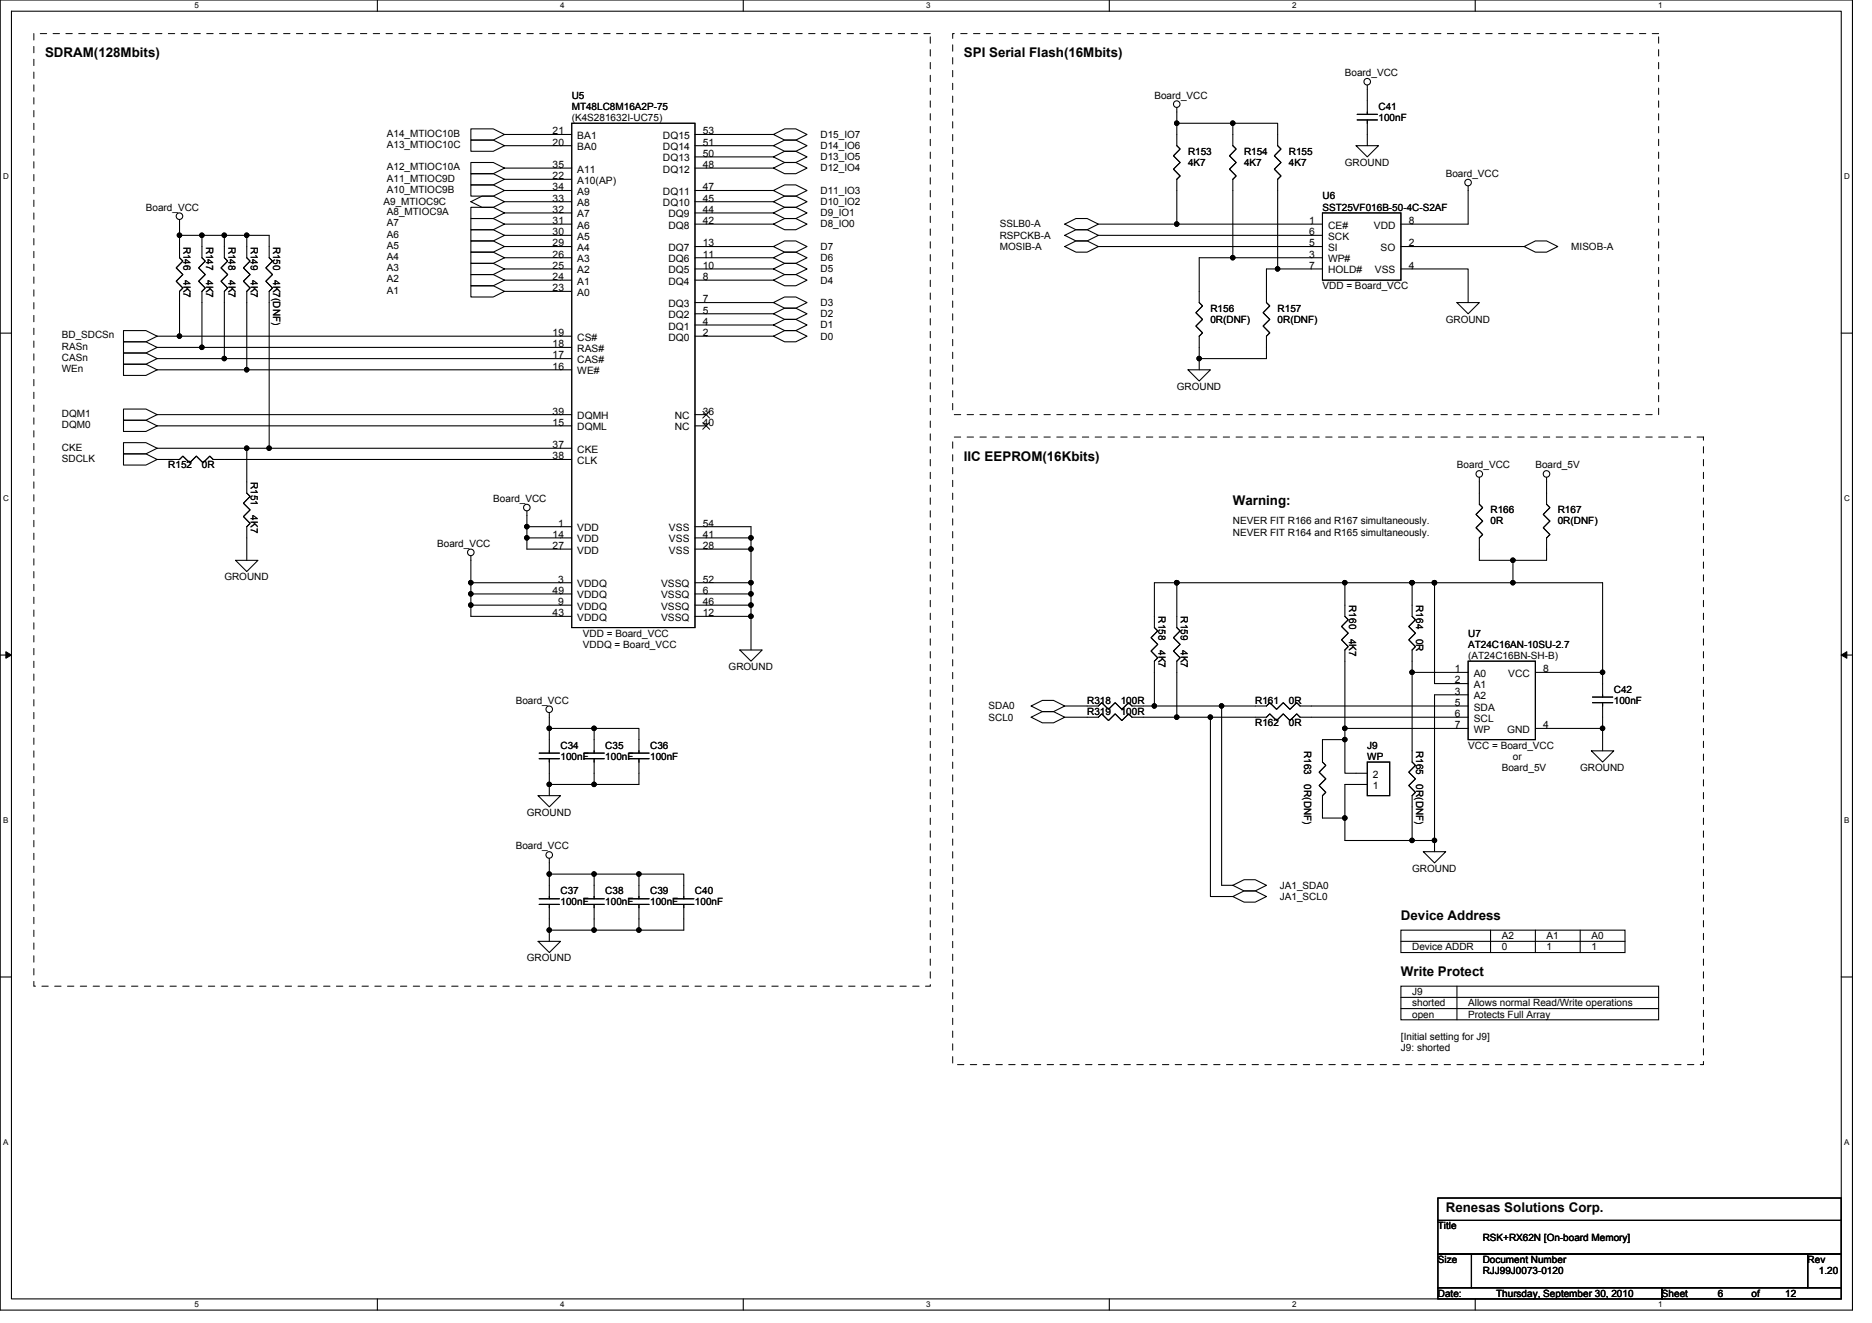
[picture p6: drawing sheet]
<svg xmlns="http://www.w3.org/2000/svg" width="297mm" height="210mm" viewBox="0 0 297 210" stroke-linecap="round" stroke-linejoin="round" font-family="sans-serif">
<path d="M0 0h293.9v207.9h-293.9zM1.8 1.8h290.4v204.3h-290.4z" fill="none" stroke="#000" stroke-width=".17"/>
<g fill="#fff">
<path d="M30.8 .2h.7v1.4h-.7z"/>
<path d="M30.8 206.3h.7v1.4h-.7z"/>
</g>
<path d="M59.9 0v1.8M59.9 206.1v1.8" fill="none" stroke="#000" stroke-width=".17"/>
<g fill="#fff">
<path d="M88.9 .2h.7v1.4h-.7z"/>
<path d="M88.9 206.3h.7v1.4h-.7z"/>
</g>
<path d="M117.9 0v1.8M117.9 206.1v1.8" fill="none" stroke="#000" stroke-width=".17"/>
<g fill="#fff">
<path d="M147 .2h.7v1.4h-.7z"/>
<path d="M147 206.3h.7v1.4h-.7z"/>
</g>
<path d="M176 0v1.8M176 206.1v1.8" fill="none" stroke="#000" stroke-width=".17"/>
<g fill="#fff">
<path d="M205 .2h.7v1.4h-.7z"/>
<path d="M205 206.3h.7v1.4h-.7z"/>
</g>
<path d="M234.1 0v1.8M234.1 206.1v1.8" fill="none" stroke="#000" stroke-width=".17"/>
<g fill="#fff">
<path d="M263.1 .2h.7v1.4h-.7z"/>
<path d="M263.1 206.3h.7v1.4h-.7z"/>
<path d="M.5 27.3h.9v1.4h-.9z"/>
<path d="M292.6 27.3h.9v1.4h-.9z"/>
<path d="M.5 78.4h.9v1.4h-.9z"/>
<path d="M292.6 78.4h.9v1.4h-.9z"/>
</g>
<path d="M0 52.9h1.8M292.2 52.9h1.7" fill="none" stroke="#000" stroke-width=".17"/>
<g fill="#fff">
<path d="M.5 129.5h.8v1.4h-.8z"/>
<path d="M292.6 129.5h.9v1.4h-.9z"/>
</g>
<path d="M0 103.9h1.8M292.2 103.9h1.7" fill="none" stroke="#000" stroke-width=".17"/>
<path d="M.9 103.4l.9 .5-.9 .5zM292.2 103.9l.8-.5v1z" fill="#000" stroke="#000" stroke-width=".16"/>
<g fill="#fff">
<path d="M.5 180.5h.8v1.4h-.8z"/>
<path d="M292.6 180.5h.9v1.4h-.9z"/>
</g>
<g fill="none" stroke="#000" stroke-width=".17">
<path d="M90.7 19.6h19.6v80h-19.6zM186.7 17.1v2.5M186.7 19.6h8.9M186.7 19.6v3.5l.6 .5-1.1 1.1 1.1 1.1-1.1 1 1.1 1.1-.6 .5v7.2M195.6 19.6h7.1v3.5l.6 .5-1.1 1.1 1.1 1.1-1.1 1 1.1 1.1-.6 .5v14.3h7.1M195.6 19.6v3.5l.5 .5-1 1.1 1 1.1-1 1 1 1.1-.5 .5v12.5h14.2M215.3 19h3.3M215.3 18.1h3.3M217 13.5v4.6M217 19v4.1M28.5 37.3v3.6l.5 .5-1 1.1 1 1.1-1 1 1 1.1-.5 .5v7.1M28.5 34.8v2.5"/>
<path d="M28.5 37.3h3.5M32 37.3v3.6l.6 .5-1.1 1.1 1.1 1.1-1.1 1 1.1 1.1-.6 .5v8.9M32 37.3h3.6M35.6 37.3v3.6l.5 .5-1 1.1 1 1.1-1 1 1 1.1-.5 .5v10.7M35.6 37.3h3.6M39.2 37.3v3.6l.5 .5-1.1 1.1 1.1 1.1-1.1 1 1.1 1.1-.5 .5v12.5M39.2 37.3h3.5v3.6l.5 .5-1 1.1 1 1.1-1 1 1 1.1-.5 .5v24.9M74.7 38.2h3.6l1.7 .9-1.7 .9h-3.6zM74.7 36.4h3.6l1.7 .9-1.7 .9h-3.6zM74.7 34.7h3.6l1.7 .9-1.7 .8h-3.6zM74.7 32.9h3.6l1.7 .9-1.7 .9h-3.6zM74.7 29.3h3.6l1.7 .9-1.7 .9h-3.6z"/>
<path d="M74.7 27.6h3.6l1.7 .8-1.7 .9h-3.6zM74.7 25.8h3.6l1.7 .9-1.7 .9h-3.6zM74.7 20.4h3.6l1.7 .9-1.7 .9h-3.6zM74.7 22.2h3.6l1.7 .9-1.7 .9h-3.6zM74.7 32l1.8-.9h1.8l1.7 .9-1.7 .9h-1.8zM80 21.3h10.7M80 23.1h10.7M80 26.7h10.7M80 28.4h10.7M80 30.2h10.7M80 32h10.7M80 33.8h10.7"/>
<path d="M80 35.6h10.7M80 37.3h10.7M80 39.1h10.7M110.3 21.3h12.4M110.3 23.1h12.4M110.3 24.9h12.4M110.3 26.7h12.4M110.3 30.2h12.4M110.3 32h12.4M110.3 33.8h12.4M110.3 35.6h12.4M110.3 39.1h12.4"/>
<path d="M122.7 39.1l1.8-.9h1.8l1.8 .9-1.8 .9h-1.8zM122.7 35.6l1.8-.9h1.8l1.8 .9-1.8 .8h-1.8zM122.7 33.8l1.8-.9h1.8l1.8 .9-1.8 .9h-1.8zM122.7 32l1.8-.9h1.8l1.8 .9-1.8 .9h-1.8zM122.7 30.2l1.8-.9h1.8l1.8 .9-1.8 .9h-1.8zM122.7 26.7l1.8-.9h1.8l1.8 .9-1.8 .9h-1.8zM122.7 24.9l1.8-.9h1.8l1.8 .9-1.8 .9h-1.8zM122.7 23.1l1.8-.9h1.8l1.8 .9-1.8 .9h-1.8zM122.7 21.3l1.8-.9h1.8l1.8 .9-1.8 .9h-1.8zM168.9 37.3l1.8-.9h1.8l1.8 .9-1.8 .9h-1.8zM168.9 35.6l1.8-.9h1.8l1.8 .9-1.8 .8h-1.8zM168.9 39.1l1.8-.9h1.8l1.8 .9-1.8 .9h-1.8z"/>
<path d="M174.3 35.6h12.4M174.3 37.3h35.5M174.3 39.1h35.5M186.7 35.6h23.1M209.8 33.8h12.5v10.6h-12.5zM215.2 23.1h3.5l-1.7 1.8zM222.3 39.1h19.5M233 29.5v6.1h-10.7M241.8 39.1l1.8-.9h1.8l1.8 .9-1.8 .9h-1.8zM19.6 52.5h3.6l1.7 .8-1.7 .9h-3.6zM19.6 54.2h3.6l1.7 .9-1.7 .9h-3.6zM19.6 56h3.6l1.7 .9-1.7 .9h-3.6z"/>
<path d="M19.6 57.8h3.6l1.7 .9-1.7 .9h-3.6zM24.9 58.7h14.3M24.9 55.1h7.1M24.9 56.9h10.7M24.9 53.3h3.6M39.2 58.7h51.5M74.7 43.6h3.6l1.7 .8-1.7 .9h-3.6zM74.7 41.8h3.6l1.7 .9-1.7 .9h-3.6zM74.7 40h3.6l1.7 .9-1.7 .9h-3.6zM74.7 45.3h3.6l1.7 .9-1.7 .9h-3.6zM80 40.9h10.7M80 42.7h10.7"/>
<path d="M80 44.4h10.7M80 46.2h10.7M90.7 56.9h-55.1M90.7 55.1h-58.7M90.7 53.3h-62.2M110.3 40.9h12.4M110.3 42.7h12.4M110.3 44.4l12.4 .1M110.3 48h12.4M110.3 49.8h12.4M122.7 51.6h-12.4M122.7 53.3h-12.4"/>
<path d="M122.7 53.3l1.8-.8h1.8l1.8 .8-1.8 .9h-1.8zM122.7 51.6l1.8-.9h1.8l1.8 .9-1.8 .9h-1.8zM122.7 49.8l1.8-.9h1.8l1.8 .9-1.8 .9h-1.8zM122.7 48l1.8-.9h1.8l1.8 .9-1.8 .9h-1.8zM122.7 44.4l1.8-.8h1.8l1.8 .8-1.8 .9h-1.8zM122.7 42.7l1.8-.9h1.8l1.8 .9-1.8 .9h-1.8zM122.7 40.9l1.8-.9h1.8l1.8 .9-1.8 .9h-1.8zM188.5 58.7h3.6l-1.8 1.8zM190.3 56.9v1.8M195.6 40.9h-5.3v7.1l.5 .5-1 1.1 1 1.1-1 1 1 1.1-.5 .5v3.6M202.7 42.7h-1.7v5.3l.5 .5-1.1 1.1 1.1 1.1-1.1 1 1.1 1.1-.5 .5v3.6h-10.7M222.3 42.7h10.7v5.3"/>
<path d="M231.2 48h3.5l-1.7 1.8zM19.6 66.7h3.6l1.7 .9-1.7 .9h-3.6zM19.6 72h3.6l1.7 .9-1.7 .9h-3.6zM19.6 70.2h3.6l1.7 .9-1.7 .9h-3.6zM19.6 64.9h3.6l1.7 .9-1.7 .9h-3.6zM24.9 71.1h14.3v7.1l.5 .6-1.1 1 1.1 1.1-1.1 1.1 1.1 1-.5 .6v5.3M24.9 72.9h3.6l.5-.5 1.1 1 1.1-1 1 1 1.1-1 .5 .5h56.9M24.9 65.8h65.8M24.9 67.6h65.8M39.2 71.1h3.5M42.7 71.1h48M110.3 65.8h1.8"/>
<path d="M110.3 67.6h1.8M234.7 75.7v4.3l.6 .5-1.1 1.1 1.1 1.1-1.1 1 1.1 1.1-.6 .5v3.6h5.4M245.4 75.7v4.3l.5 .5-1 1.1 1 1.1-1 1 1 1.1-.5 .5v3.6h-5.3M37.4 88.9h3.5l-1.7 1.8zM74.7 92.5h16M74.7 94.2h16M74.7 96h16M74.7 92.5v1.7M74.7 96v1.8h16M74.7 94.2v1.8M74.7 88.2v4.3M83.6 83.6h7.1"/>
<path d="M83.6 85.3h7.1M83.6 81.1v2.5M83.6 85.3v1.8h7.1M83.6 83.6v1.7M110.3 83.6h8.9v1.7M110.3 85.3h8.9M110.3 92.5h8.9M110.3 94.2h8.9M110.3 96h8.9M110.3 97.8h8.9M119.2 87.1h-8.9M119.2 85.3v1.8"/>
<path d="M119.2 87.1v5.4M119.2 92.5v1.7M119.2 94.2v1.8M119.2 96v1.8M119.2 97.8v5.3M186.7 92.5v7.1l.6 .5-1.1 1.1 1.1 1-1.1 1.1 1.1 1.1-.6 .5v8.9M186.7 92.5h26.7M186.7 92.5h-3.5v7.1l.5 .5-1.1 1.1 1.1 1-1.1 1.1 1.1 1.1-.5 .5v7.1M213.4 92.5h10.7v5.3l.5 .5-1.1 1.1 1.1 1.1-1.1 1 1.1 1.1-.5 .5v3.6h8.9M213.4 92.5v5.3l.5 .5-1 1.1 1 1.1-1 1 1 1.1-.5 .5v12.5h19.6M224.1 92.5h3.5M227.6 92.5h12.5"/>
<path d="M227.6 92.5v16h5.4M240.1 88.9v3.6M240.1 92.5h14.2v14.2M85.6 119.5h3.2M87.2 115.6v3.9M87.2 115.6h7.1M87.2 113.1v2.5M92.7 119.5h3.2M94.3 115.6v3.9M94.3 115.6h7.1v3.9M99.8 119.5h3.2M117.4 103.1h3.5l-1.7 1.8z"/>
<path d="M163.6 112l1.8-.9h1.8l1.7 .9-1.7 .9h-1.8zM163.6 113.8l1.8-.9h1.8l1.7 .9-1.7 .9h-1.8zM168.9 113.8h5.4l.5-.5 1.1 1 1.1-1 1 1 1.1-1 .5 .5h7.1M168.9 112h5.4l.5-.5 1.1 1 1.1-1 1 1 1.1-1 .5 .5h3.6M183.2 112h10.6v28.5M186.7 113.8h5.4M192.1 113.8v28.4h3.5M192.1 113.8h8.9l.5-.5 1.1 1 1-1 1.1 1 1.1-1 .5 .5h26.7M193.8 112h7.2l.5-.5 1.1 1 1-1 1.1 1 1.1-1 .5 .5h26.7M213.4 117.3v5.4h3.6M213.4 117.3h-3.6v3.6l.6 .5-1.1 1.1 1.1 1.1-1.1 1 1.1 1.1-.6 .5v3.6h3.6M213.4 115.6v1.7"/>
<path d="M224.1 106.7v14.2l.5 .5-1.1 1.1 1.1 1.1-1.1 1 1.1 1.1-.5 .5v7.1M233 104.9h10.6v12.4h-10.6zM233 110.2h-5.4v23.1M243.6 106.7h10.7M243.6 115.6h10.7M252.5 119.1h3.6l-1.8 1.8zM252.7 111.5h3.2M252.7 110.6h3.2M254.3 115.6v3.5M254.3 111.5v4.1M254.3 106.7v3.9M85.4 126.2h3.5l-1.7 1.8z"/>
<path d="M85.6 120.4h3.2M87.2 124.5v1.7M87.2 124.5h7.1M87.2 138.7h7.1M87.2 120.4v4.1M87.2 136.2v2.5M87.2 138.7v3.9M92.7 120.4h3.2M94.3 120.4v4.1M94.3 138.7v3.9M94.3 138.7h7.1v3.9M99.8 120.4h3.2"/>
<path d="M101.4 120.4v4.1h-7.1M101.4 138.7h7.1v3.9M213.4 129.8v3.5h10.7M217 120.9h3.5v5.3h-3.5zM217 124.5h-3.6v5.3M224.1 133.3h3.5M225.8 135.1h3.6l-1.8 1.8zM227.6 133.3v1.8M0 155h1.8M85.4 149.4h3.5l-1.7 1.7zM85.6 143.5h3.2M85.6 142.6h3.2"/>
<path d="M87.2 147.6h7.1M87.2 143.5v4.1M87.2 147.6v1.8M92.7 143.5h3.2M92.7 142.6h3.2M94.3 143.5v4.1M94.3 147.6h7.1M99.8 143.5h3.2M99.8 142.6h3.2M101.4 143.5v4.1M106.9 143.5h3.2M106.9 142.6h3.2"/>
<path d="M108.5 143.5v4.1h-7.1M193.8 140.5h1.8M195.6 140.5l1.8-.9h1.8l1.8 .9-1.8 .9h-1.8zM195.6 142.2l1.8-.8h1.8l1.8 .8-1.8 .9h-1.8zM222.3 149.4h35.5M222.3 158.2h40.9M222.3 147.6h35.5v3.5h-35.5zM222.3 156.5h40.9v5.3h-40.9zM231.2 156.5v5.3M236.5 147.6v3.5M243.6 147.6v3.5M250.7 147.6v3.5"/>
<path d="M292.2 155h1.7M222.3 160h40.9M228.2 190.1h64v3.5h-64zM228.2 193.6h64v5.4h-64zM228.2 199h5.3v5.3h-5.3zM233.5 199h53.3v5.3h-53.3zM286.8 199h5.4v5.3h-5.4zM228.2 204.3h35.5v1.8h-35.5zM263.7 204.3h28.5v1.8h-28.5z"/>
<circle cx="186.7" cy="16.5" r=".52"/>
<circle cx="216.9" cy="13" r=".52"/>
<circle cx="28.5" cy="34.3" r=".52"/>
<circle cx="232.9" cy="29" r=".52"/>
<circle cx="234.7" cy="75.2" r=".52"/>
<circle cx="245.4" cy="75.2" r=".52"/>
<circle cx="74.7" cy="87.6" r=".52"/>
<circle cx="83.6" cy="80.5" r=".52"/>
<circle cx="87.1" cy="112.5" r=".52"/>
<circle cx="87.1" cy="135.6" r=".52"/>
</g>
<g fill="#000" stroke="#000" stroke-width=".17">
<circle cx="186.7" cy="19.5" r=".35"/>
<circle cx="195.6" cy="19.5" r=".35"/>
<circle cx="28.5" cy="37.3" r=".35"/>
<circle cx="32" cy="37.3" r=".35"/>
<circle cx="35.6" cy="37.3" r=".35"/>
<circle cx="39.1" cy="37.3" r=".35"/>
<circle cx="186.7" cy="35.5" r=".35"/>
<circle cx="28.5" cy="53.3" r=".35"/>
<circle cx="32" cy="55.1" r=".35"/>
<circle cx="35.6" cy="56.9" r=".35"/>
<circle cx="39.1" cy="58.7" r=".35"/>
<circle cx="190.3" cy="56.9" r=".35"/>
<circle cx="195.6" cy="40.9" r=".35"/>
<circle cx="202.7" cy="42.7" r=".35"/>
<circle cx="39.1" cy="71.1" r=".35"/>
<circle cx="42.7" cy="71.1" r=".35"/>
<circle cx="74.7" cy="92.4" r=".35"/>
<circle cx="74.7" cy="96" r=".35"/>
<circle cx="74.7" cy="94.2" r=".35"/>
<circle cx="83.6" cy="85.3" r=".35"/>
<circle cx="83.6" cy="83.6" r=".35"/>
<circle cx="119.2" cy="87.1" r=".35"/>
<circle cx="119.2" cy="92.4" r=".35"/>
<circle cx="119.2" cy="85.3" r=".35"/>
<circle cx="119.2" cy="96" r=".35"/>
<circle cx="119.2" cy="97.8" r=".35"/>
<circle cx="119.2" cy="94.2" r=".35"/>
<circle cx="186.7" cy="92.4" r=".35"/>
<circle cx="213.4" cy="92.4" r=".35"/>
<circle cx="224.1" cy="92.4" r=".35"/>
<circle cx="227.6" cy="92.4" r=".35"/>
<circle cx="240.1" cy="88.9" r=".35"/>
<circle cx="240.1" cy="92.4" r=".35"/>
<circle cx="87.1" cy="115.6" r=".35"/>
<circle cx="94.3" cy="115.6" r=".35"/>
<circle cx="183.2" cy="112" r=".35"/>
<circle cx="186.7" cy="113.8" r=".35"/>
<circle cx="192.1" cy="113.8" r=".35"/>
<circle cx="193.8" cy="112" r=".35"/>
<circle cx="213.4" cy="115.6" r=".35"/>
<circle cx="213.4" cy="117.3" r=".35"/>
<circle cx="224.1" cy="106.7" r=".35"/>
<circle cx="254.3" cy="106.7" r=".35"/>
<circle cx="254.3" cy="115.6" r=".35"/>
<circle cx="87.1" cy="138.7" r=".35"/>
<circle cx="87.1" cy="124.4" r=".35"/>
<circle cx="94.3" cy="124.4" r=".35"/>
<circle cx="94.3" cy="138.7" r=".35"/>
<circle cx="101.4" cy="138.7" r=".35"/>
<circle cx="213.4" cy="129.8" r=".35"/>
<circle cx="224.1" cy="133.3" r=".35"/>
<circle cx="227.6" cy="133.3" r=".35"/>
<circle cx="87.1" cy="147.6" r=".35"/>
<circle cx="94.3" cy="147.6" r=".35"/>
<circle cx="101.4" cy="147.6" r=".35"/>
</g>
<path d="M5.4 5.3h142.2v151.2h-142.2zM151.2 5.3h112v60.5h-112zM151.2 69.3h119.1v99.6h-119.1z" fill="none" stroke="#000" stroke-width=".16" stroke-dasharray="1 1 1 1 1 1 1 1"/>
<path d="M111.5 65.3l1.1 1M111.5 67l1.1 1.1M112.6 65.3l-1.1 1M112.6 67l-1.1 1.1" fill="none" stroke="#000" stroke-width=".16"/>
<g font-size="2.1">
<text x="7.2" y="9.1">SDRAM(128Mbits)</text>
<text x="152.9" y="9.1">SPI Serial Flash(16Mbits)</text>
<text x="152.9" y="73.1">IIC EEPROM(16Kbits)</text>
<text x="195.6" y="80.2">Warning:</text>
<text x="222.3" y="146">Device Address</text>
<text x="222.3" y="154.9">Write Protect</text>
<text x="229.4" y="192.2">Renesas Solutions Corp.</text>
</g>
<g font-size="1.6">
<text x="90.7" y="15.6">U5</text>
<text x="90.7" y="17.4">MT48LC8M16A2P-75</text>
<text x="183.2" y="15.6">Board_VCC</text>
<text x="213.4" y="12.1">Board_VCC</text>
<text x="218.7" y="17.4">C41</text>
<text x="61.4" y="21.7">A14_MTIOC10B</text>
<text x="61.4" y="23.5">A13_MTIOC10C</text>
<text x="87.7" y="23.1">20</text>
<text x="87.7" y="21.3">21</text>
<text x="90.7" y="19.2">(K4S281632I-UC75)</text>
<text x="91.6" y="23.8">BA0</text>
<text x="91.6" y="22.1">BA1</text>
<text x="105.2" y="23.8">DQ14</text>
<text x="105.2" y="22.1">DQ15</text>
<text x="111.5" y="23.1">51</text>
<text x="111.5" y="21.3">53</text>
<text x="130.2" y="23.6">D14_IO6</text>
<text x="130.2" y="21.9">D15_IO7</text>
<text x="218.7" y="19.2">100nF</text>
<text x="61.4" y="28.8">A11_MTIOC9D</text>
<text x="61.4" y="27">A12_MTIOC10A</text>
<text x="87.7" y="26.6">35</text>
<text x="87.7" y="28.4">22</text>
<text x="91.6" y="27.4">A11</text>
<text x="91.6" y="29.2">A10(AP)</text>
<text x="105.2" y="27.4">DQ12</text>
<text x="105.2" y="25.6">DQ13</text>
<text x="111.5" y="26.6">48</text>
<text x="111.5" y="24.9">50</text>
<text x="130.2" y="27.2">D12_IO4</text>
<text x="130.2" y="25.4">D13_IO5</text>
<text x="188.5" y="24.5">R153</text>
<text x="188.5" y="26.3">4K7</text>
<text x="197.4" y="24.5">R154</text>
<text x="197.4" y="26.3">4K7</text>
<text x="204.5" y="24.5">R155</text>
<text x="204.5" y="26.3">4K7</text>
<text x="213.4" y="26.3">GROUND</text>
<text x="229.4" y="28.1">Board_VCC</text>
<text x="23.2" y="33.4">Board_VCC</text>
<text x="60.9" y="32.5">A9_MTIOC9C</text>
<text x="61.4" y="35.9">A7</text>
<text x="61.4" y="34.1">A8_MTIOC9A</text>
<text x="61.4" y="30.6">A10_MTIOC9B</text>
<text x="87.7" y="35.5">31</text>
<text x="87.7" y="33.8">32</text>
<text x="87.7" y="32">33</text>
<text x="87.7" y="30.2">34</text>
<text x="91.6" y="34.5">A7</text>
<text x="91.6" y="32.7">A8</text>
<text x="91.6" y="30.9">A9</text>
<text x="105.2" y="32.7">DQ10</text>
<text x="105.2" y="30.9">DQ11</text>
<text x="106.1" y="34.5">DQ9</text>
<text x="111.5" y="35.5">42</text>
<text x="111.5" y="33.8">44</text>
<text x="111.5" y="32">45</text>
<text x="111.5" y="30.2">47</text>
<text x="130.2" y="34.3">D9_IO1</text>
<text x="130.2" y="32.5">D10_IO2</text>
<text x="130.2" y="30.8">D11_IO3</text>
<text x="207.7" y="35.5">1</text>
<text x="209.8" y="31.6">U6</text>
<text x="209.8" y="33.4">SST25VF016B-50-4C-S2AF</text>
<text x="223.5" y="35.5">8</text>
<text x="29.1" y="39.1" transform="rotate(90 29.1 39.1)">R146</text>
<text x="32.7" y="39.1" transform="rotate(90 32.7 39.1)">R147</text>
<text x="36.3" y="39.1" transform="rotate(90 36.3 39.1)">R148</text>
<text x="39.8" y="39.1" transform="rotate(90 39.8 39.1)">R149</text>
<text x="43.4" y="39.1" transform="rotate(90 43.4 39.1)">R150</text>
<text x="61.4" y="41.3">A4</text>
<text x="61.4" y="39.5">A5</text>
<text x="61.4" y="37.7">A6</text>
<text x="87.7" y="40.9">26</text>
<text x="87.7" y="39.1">29</text>
<text x="87.7" y="37.3">30</text>
<text x="91.6" y="41.6">A3</text>
<text x="91.6" y="39.8">A4</text>
<text x="91.6" y="38.1">A5</text>
<text x="91.6" y="36.3">A6</text>
<text x="106.1" y="41.6">DQ6</text>
<text x="106.1" y="39.8">DQ7</text>
<text x="106.1" y="36.3">DQ8</text>
<text x="111.5" y="40.9">11</text>
<text x="111.5" y="39.1">13</text>
<text x="130.2" y="41.4">D6</text>
<text x="130.2" y="39.6">D7</text>
<text x="130.2" y="36.1">D8_IO0</text>
<text x="158.6" y="37.9">RSPCKB-A</text>
<text x="158.6" y="36.1">SSLB0-A</text>
<text x="158.6" y="39.6">MOSIB-A</text>
<text x="207.7" y="40.9">3</text>
<text x="207.7" y="39.1">5</text>
<text x="207.7" y="37.3">6</text>
<text x="210.7" y="36.3">CE#</text>
<text x="210.7" y="41.6">WP#</text>
<text x="210.7" y="39.8">SI</text>
<text x="210.7" y="38.1">SCK</text>
<text x="218" y="36.3">VDD</text>
<text x="219.1" y="39.8">SO</text>
<text x="223.5" y="39.1">2</text>
<text x="249.3" y="39.6">MISOB-A</text>
<text x="29.1" y="44.4" transform="rotate(90 29.1 44.4)">4K7</text>
<text x="32.7" y="44.4" transform="rotate(90 32.7 44.4)">4K7</text>
<text x="36.3" y="44.4" transform="rotate(90 36.3 44.4)">4K7</text>
<text x="39.8" y="44.4" transform="rotate(90 39.8 44.4)">4K7</text>
<text x="43.4" y="44.4" transform="rotate(90 43.4 44.4)">4K7(DNF)</text>
<text x="61.4" y="44.8">A2</text>
<text x="61.4" y="43">A3</text>
<text x="61.4" y="46.6">A1</text>
<text x="87.7" y="46.2">23</text>
<text x="87.7" y="44.4">24</text>
<text x="87.7" y="42.7">25</text>
<text x="91.6" y="46.9">A0</text>
<text x="91.6" y="45.2">A1</text>
<text x="91.6" y="43.4">A2</text>
<text x="106.1" y="45.2">DQ4</text>
<text x="106.1" y="43.4">DQ5</text>
<text x="111.5" y="48">7</text>
<text x="111.5" y="44.4">8</text>
<text x="111.5" y="42.7">10</text>
<text x="130.2" y="45">D4</text>
<text x="130.2" y="43.2">D5</text>
<text x="207.7" y="42.7">7</text>
<text x="209.8" y="45.9">VDD = Board_VCC</text>
<text x="210.7" y="43.4">HOLD#</text>
<text x="218.2" y="43.4">VSS</text>
<text x="223.5" y="42.7">4</text>
<text x="9.8" y="53.7">BD_SDCSn</text>
<text x="87.7" y="53.3">19</text>
<text x="106.1" y="52.3">DQ1</text>
<text x="106.1" y="50.5">DQ2</text>
<text x="106.1" y="48.7">DQ3</text>
<text x="111.5" y="53.3">2</text>
<text x="111.5" y="51.5">4</text>
<text x="111.5" y="49.8">5</text>
<text x="130.2" y="53.9">D0</text>
<text x="130.2" y="52.1">D1</text>
<text x="130.2" y="50.3">D2</text>
<text x="130.2" y="48.5">D3</text>
<text x="192.1" y="49.4">R156</text>
<text x="192.1" y="51.2">0R(DNF)</text>
<text x="202.7" y="49.4">R157</text>
<text x="202.7" y="51.2">0R(DNF)</text>
<text x="229.4" y="51.2">GROUND</text>
<text x="9.8" y="55.5">RASn</text>
<text x="9.8" y="57.3">CASn</text>
<text x="9.8" y="59">WEn</text>
<text x="87.7" y="58.7">16</text>
<text x="87.7" y="56.9">17</text>
<text x="87.7" y="55.1">18</text>
<text x="91.6" y="59.4">WE#</text>
<text x="91.6" y="57.6">CAS#</text>
<text x="91.6" y="55.8">RAS#</text>
<text x="91.6" y="54.1">CS#</text>
<text x="106.1" y="54.1">DQ0</text>
<text x="87.7" y="65.8">39</text>
<text x="111.5" y="65.8">36</text>
<text x="186.7" y="61.9">GROUND</text>
<text x="9.8" y="66.1">DQM1</text>
<text x="9.8" y="67.9">DQM0</text>
<text x="9.8" y="71.5">CKE</text>
<text x="87.7" y="67.5">15</text>
<text x="87.7" y="71.1">37</text>
<text x="91.6" y="68.3">DQML</text>
<text x="91.6" y="71.8">CKE</text>
<text x="91.6" y="66.5">DQMH</text>
<text x="107.1" y="66.5">NC</text>
<text x="107.1" y="68.3">NC</text>
<text x="111.5" y="67.5">40</text>
<text x="9.8" y="73.3">SDCLK</text>
<text x="26.7" y="74.3">R152</text>
<text x="32" y="74.3">0R</text>
<text x="39.8" y="76.5" transform="rotate(90 39.8 76.5)">R151</text>
<text x="87.7" y="72.9">38</text>
<text x="91.6" y="73.6">CLK</text>
<text x="231.2" y="74.3">Board_VCC</text>
<text x="243.6" y="74.3">Board_5V</text>
<text x="39.8" y="81.8" transform="rotate(90 39.8 81.8)">4K7</text>
<text x="78.3" y="79.7">Board_VCC</text>
<text x="88.6" y="83.5">1</text>
<text x="111.5" y="83.5">54</text>
<text x="195.6" y="83.2">NEVER FIT R166 and R167 simultaneously.</text>
<text x="236.5" y="81.4">R166</text>
<text x="236.5" y="83.2">0R</text>
<text x="247.2" y="81.4">R167</text>
<text x="247.2" y="83.2">0R(DNF)</text>
<text x="69.4" y="86.8">Board_VCC</text>
<text x="87.7" y="85.3">14</text>
<text x="87.7" y="87.1">27</text>
<text x="91.6" y="84.3">VDD</text>
<text x="91.6" y="86.1">VDD</text>
<text x="91.6" y="87.8">VDD</text>
<text x="106.1" y="87.8">VSS</text>
<text x="106.1" y="86.1">VSS</text>
<text x="106.1" y="84.3">VSS</text>
<text x="111.5" y="87.1">28</text>
<text x="111.5" y="85.3">41</text>
<text x="195.6" y="85">NEVER FIT R164 and R165 simultaneously.</text>
<text x="35.6" y="92.1">GROUND</text>
<text x="87.7" y="94.2">49</text>
<text x="88.6" y="92.4">3</text>
<text x="88.6" y="96">9</text>
<text x="91.6" y="93.2">VDDQ</text>
<text x="91.6" y="95">VDDQ</text>
<text x="104.9" y="95">VSSQ</text>
<text x="104.9" y="93.2">VSSQ</text>
<text x="111.5" y="96">46</text>
<text x="111.5" y="94.2">6</text>
<text x="111.5" y="92.4">52</text>
<text x="87.7" y="97.8">43</text>
<text x="91.6" y="96.7">VDDQ</text>
<text x="91.6" y="98.5">VDDQ</text>
<text x="92.5" y="101">VDD = Board_VCC</text>
<text x="104.9" y="98.5">VSSQ</text>
<text x="104.9" y="96.7">VSSQ</text>
<text x="111.5" y="97.8">12</text>
<text x="183.8" y="97.8" transform="rotate(90 183.8 97.8)">R158</text>
<text x="187.4" y="97.8" transform="rotate(90 187.4 97.8)">R159</text>
<text x="214.1" y="96" transform="rotate(90 214.1 96)">R160</text>
<text x="214.1" y="101.3" transform="rotate(90 214.1 101.3)">4K7</text>
<text x="224.7" y="96" transform="rotate(90 224.7 96)">R164</text>
<text x="224.7" y="101.3" transform="rotate(90 224.7 101.3)">0R</text>
<text x="233" y="101">U7</text>
<text x="92.5" y="102.8">VDDQ = Board_VCC</text>
<text x="115.6" y="106.3">GROUND</text>
<text x="183.8" y="103.1" transform="rotate(90 183.8 103.1)">4K7</text>
<text x="187.4" y="103.1" transform="rotate(90 187.4 103.1)">4K7</text>
<text x="230.8" y="106.7">1</text>
<text x="233" y="104.5">(AT24C16BN-SH-B)</text>
<text x="233" y="102.8">AT24C16AN-10SU-2.7</text>
<text x="233.8" y="107.4">A0</text>
<text x="239.3" y="107.4">VCC</text>
<text x="244.9" y="106.7">8</text>
<text x="81.8" y="111.7">Board_VCC</text>
<text x="156.9" y="112.5">SDA0</text>
<text x="172.5" y="111.7">R318</text>
<text x="172.5" y="113.4">R319</text>
<text x="177.8" y="111.7">100R</text>
<text x="177.8" y="113.4">100R</text>
<text x="199.2" y="111.7">R161</text>
<text x="204.5" y="111.7">0R</text>
<text x="230.8" y="108.4">2</text>
<text x="230.8" y="110.2">3</text>
<text x="230.8" y="112">5</text>
<text x="230.8" y="113.8">6</text>
<text x="233.8" y="109.2">A1</text>
<text x="233.8" y="111">A2</text>
<text x="233.8" y="112.7">SDA</text>
<text x="256.1" y="109.9">C42</text>
<text x="256.1" y="111.7">100nF</text>
<text x="88.9" y="118.8">C34</text>
<text x="96.1" y="118.8">C35</text>
<text x="103.2" y="118.8">C36</text>
<text x="156.9" y="114.3">SCL0</text>
<text x="199.2" y="115.2">R162</text>
<text x="204.5" y="115.2">0R</text>
<text x="206.9" y="119.1" transform="rotate(90 206.9 119.1)">R163</text>
<text x="217" y="118.8">J9</text>
<text x="224.7" y="119.1" transform="rotate(90 224.7 119.1)">R165</text>
<text x="230.8" y="115.5">7</text>
<text x="233" y="118.8">VCC = Board_VCC</text>
<text x="233.8" y="114.5">SCL</text>
<text x="233.8" y="116.3">WP</text>
<text x="239.2" y="116.3">GND</text>
<text x="244.9" y="115.5">4</text>
<text x="88.9" y="120.5">100nF</text>
<text x="96.1" y="120.5">100nF</text>
<text x="103.2" y="120.5">100nF</text>
<text x="206.9" y="124.5" transform="rotate(90 206.9 124.5)">0R(DNF)</text>
<text x="217" y="120.5">WP</text>
<text x="217.8" y="125.2">1</text>
<text x="217.8" y="123.4">2</text>
<text x="224.7" y="124.5" transform="rotate(90 224.7 124.5)">0R(DNF)</text>
<text x="238.3" y="122.3">Board_5V</text>
<text x="240.1" y="120.5">or</text>
<text x="250.7" y="122.3">GROUND</text>
<text x="83.6" y="129.4">GROUND</text>
<text x="81.8" y="134.8">Board_VCC</text>
<text x="88.9" y="141.9">C37</text>
<text x="88.9" y="143.7">100nF</text>
<text x="96.1" y="141.9">C38</text>
<text x="96.1" y="143.7">100nF</text>
<text x="103.2" y="141.9">C39</text>
<text x="103.2" y="143.7">100nF</text>
<text x="110.3" y="141.9">C40</text>
<text x="110.3" y="143.7">100nF</text>
<text x="203.1" y="141">JA1_SDA0</text>
<text x="203.1" y="142.8">JA1_SCL0</text>
<text x="224.1" y="138.3">GROUND</text>
<text x="238.3" y="149">A2</text>
<text x="245.4" y="149">A1</text>
<text x="252.5" y="149">A0</text>
<text x="83.6" y="152.5">GROUND</text>
<text x="224.1" y="150.8">Device ADDR</text>
<text x="238.3" y="150.8">0</text>
<text x="245.4" y="150.8">1</text>
<text x="252.5" y="150.8">1</text>
<text x="224.1" y="157.9">J9</text>
<text x="224.1" y="159.7">shorted</text>
<text x="224.1" y="161.4">open</text>
<text x="233" y="159.7">Allows normal Read/Write operations</text>
<text x="233" y="161.4">Protects Full Array</text>
<text x="222.3" y="165">[Initial setting for J9]</text>
<text x="222.3" y="166.8">J9: shorted</text>
<text x="228.2" y="195.1">Title</text>
<text x="235.3" y="196.8">RSK+RX62N [On-board Memory]</text>
<text x="228.2" y="200.4">Size</text>
<text x="235.3" y="200.4">Document Number</text>
<text x="235.3" y="202.2">RJJ99J0073-0120</text>
<text x="286.8" y="200.4">Rev</text>
<text x="288.6" y="202.2">1.20</text>
<text x="228.2" y="205.7">Date:</text>
<text x="237.4" y="205.7">Thursday, September 30, 2010</text>
<text x="263.7" y="205.7">Sheet</text>
<text x="272.6" y="205.7">6</text>
<text x="277.9" y="205.7">of</text>
<text x="283.3" y="205.7">12</text>
</g>
<g font-size="1.3">
<text x="30.8" y="1.3">5</text>
<text x="88.9" y="1.3">4</text>
<text x="147" y="1.3">3</text>
<text x="205" y="1.3">2</text>
<text x="263.1" y="1.3">1</text>
<text x=".5" y="28.4">D</text>
<text x="292.6" y="28.4">D</text>
<text x=".5" y="79.5">C</text>
<text x="292.6" y="79.5">C</text>
<text x=".5" y="130.6">B</text>
<text x="292.6" y="130.6">B</text>
<text x=".5" y="181.7">A</text>
<text x="292.6" y="181.7">A</text>
<text x="30.8" y="207.4">5</text>
<text x="88.9" y="207.4">4</text>
<text x="147" y="207.4">3</text>
<text x="205" y="207.4">2</text>
<text x="263.1" y="207.4">1</text>
</g>
</svg>
